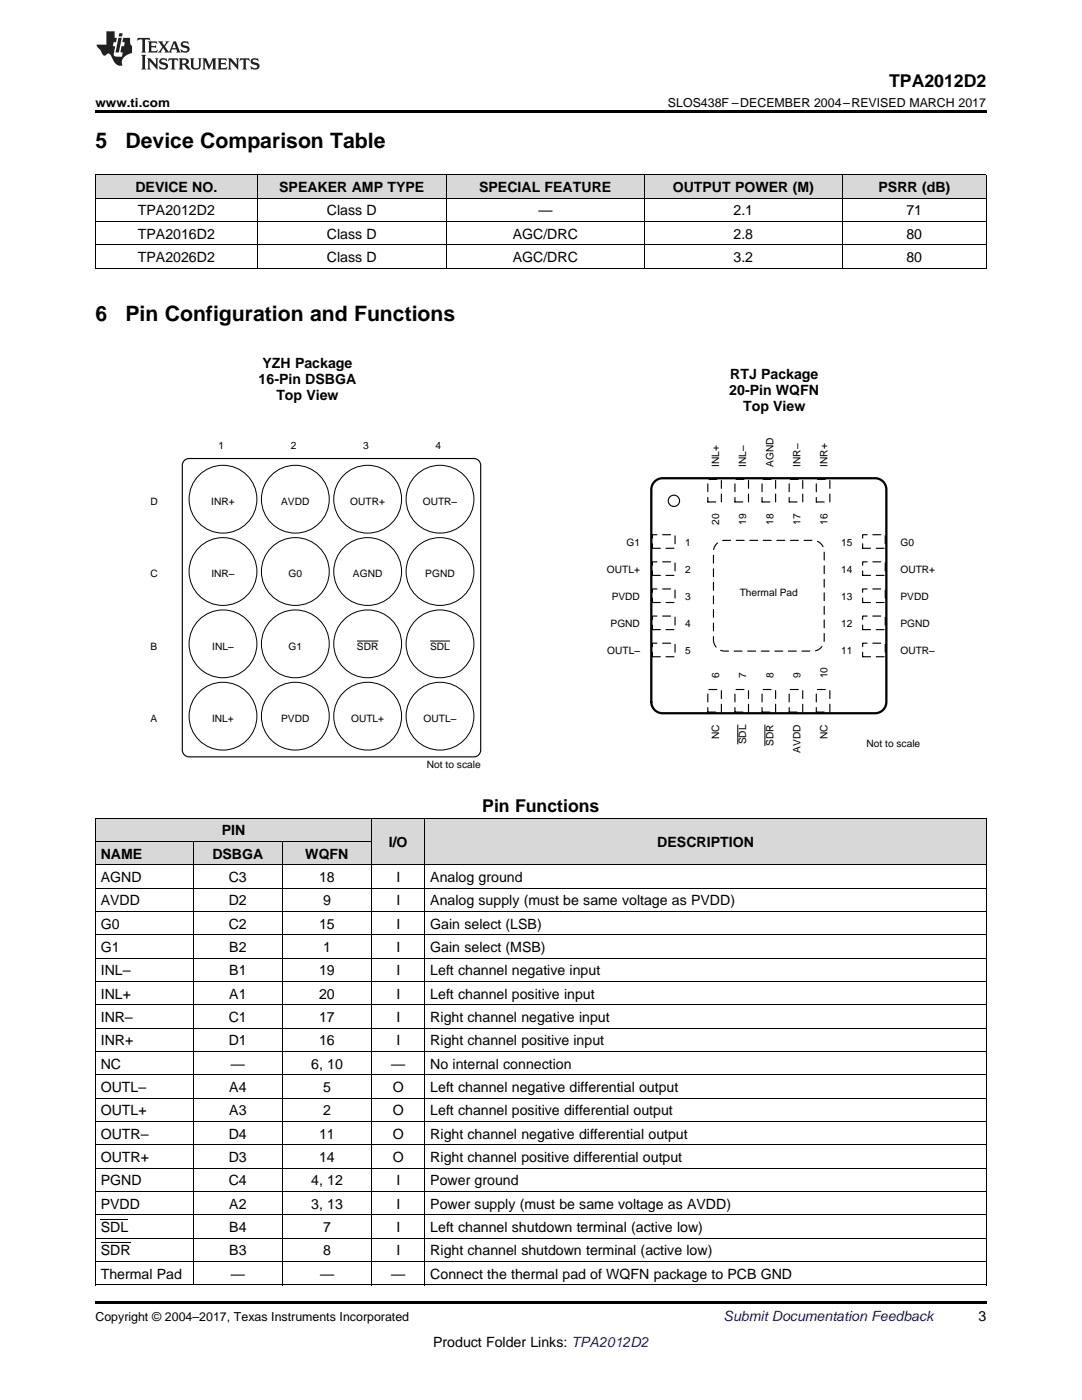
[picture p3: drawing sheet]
<svg xmlns="http://www.w3.org/2000/svg" width="216mm" height="279mm" viewBox="0 0 216 279" stroke-linecap="round" stroke-linejoin="round" font-family="sans-serif">
<g fill="#d8d8d8">
<path d="M74.2 163.3h10.6v9.3h-10.6z"/>
<path d="M84.8 163.3h112v9.3h-112z"/>
<path d="M19 168h19.6v4.6h-19.6z"/>
<path d="M38.6 168h17.8v4.6h-17.8z"/>
<path d="M56.4 168h17.8v4.6h-17.8z"/>
<path d="M19 163.3h19.6v4.7h-19.6z"/>
<path d="M38.6 163.3h17.8v4.7h-17.8z"/>
<path d="M56.4 163.3h17.8v4.7h-17.8z"/>
<path d="M19 34.9h32.4v4.7h-32.4z"/>
<path d="M51.4 34.9h37.7v4.7h-37.7z"/>
<path d="M89.1 34.9h39.5v4.7h-39.5z"/>
<path d="M128.6 34.9h39.5v4.7h-39.5z"/>
<path d="M168.1 34.9h28.7v4.7h-28.7z"/>
</g>
<path d="M19 256.4l.2 .1zM56.3 256.4l.1 .1zM74 256.4l.2 .1zM84.7 256.4l.1 .1zM196.7 256.4l.1 .1zM19 259.7h177.8v.5h-177.8z" fill="#000"/>
<g fill="none" stroke="#000" stroke-width=".2">
<path d="M19 177.3h177.8M19 172.6h177.8M19 167.9h55.2M19 163.3h177.8M19.1 163.3v93.2M38.5 168v88.5M56.3 168v88.5M74.1 163.3v93.2M84.8 163.3v93.2M196.8 163.3v93.2M19 195.9h177.8M19 191.2h177.8"/>
<path d="M19 186.6h177.8M19 181.9h177.8M19 219.2h177.8M19 214.5h177.8M19 209.8h177.8M19 205.2h177.8M19 200.5h177.8M19 237.8h177.8M19 233.1h177.8M19 228.5h177.8M19 223.8h177.8M19 256.4h177.8"/>
<path d="M19 251.8h177.8M19 247.1h177.8M19 242.4h177.8"/>
</g>
<path d="M36.6 92.1l.7-.5 .4-.1h56.9a1.35 1.35 0 0 1 1.3 1.4v56.8a1.35 1.35 0 0 1-1.3 1.3h-56.9a1.35 1.35 0 0 1-1.3-1.3v-56.8z" fill="none" stroke="#000" stroke-width=".23"/>
<path d="M98.2 82.9h2.2v2.3h-2.2zM22.2 148.6h2.2v2.2h-2.2z" fill="none" stroke="#fff" stroke-width=".23"/>
<circle cx="44.5" cy="99.6" r="6.8" fill="#fff"/>
<circle cx="44.5" cy="99.6" r="6.8" fill="none" stroke="#000" stroke-width=".2"/>
<circle cx="58.9" cy="99.6" r="6.8" fill="#fff"/>
<circle cx="58.9" cy="99.6" r="6.8" fill="none" stroke="#000" stroke-width=".2"/>
<circle cx="73.4" cy="99.6" r="6.8" fill="#fff"/>
<circle cx="73.4" cy="99.6" r="6.8" fill="none" stroke="#000" stroke-width=".2"/>
<circle cx="87.8" cy="99.6" r="6.8" fill="#fff"/>
<circle cx="87.8" cy="99.6" r="6.8" fill="none" stroke="#000" stroke-width=".2"/>
<circle cx="44.5" cy="114.1" r="6.8" fill="#fff"/>
<circle cx="44.5" cy="114.1" r="6.8" fill="none" stroke="#000" stroke-width=".2"/>
<circle cx="58.9" cy="114.1" r="6.8" fill="#fff"/>
<circle cx="58.9" cy="114.1" r="6.8" fill="none" stroke="#000" stroke-width=".2"/>
<circle cx="73.4" cy="114.1" r="6.8" fill="#fff"/>
<circle cx="73.4" cy="114.1" r="6.8" fill="none" stroke="#000" stroke-width=".2"/>
<circle cx="87.8" cy="114.1" r="6.8" fill="#fff"/>
<circle cx="87.8" cy="114.1" r="6.8" fill="none" stroke="#000" stroke-width=".2"/>
<circle cx="44.5" cy="128.5" r="6.8" fill="#fff"/>
<circle cx="44.5" cy="128.5" r="6.8" fill="none" stroke="#000" stroke-width=".2"/>
<circle cx="58.9" cy="128.5" r="6.8" fill="#fff"/>
<circle cx="58.9" cy="128.5" r="6.8" fill="none" stroke="#000" stroke-width=".2"/>
<circle cx="73.4" cy="128.5" r="6.8" fill="#fff"/>
<g fill="none" stroke="#000" stroke-width=".2">
<path d="M71.2 127.9h4.3"/>
<circle cx="73.4" cy="128.5" r="6.8"/>
</g>
<circle cx="87.8" cy="128.5" r="6.8" fill="#fff"/>
<g fill="none" stroke="#000" stroke-width=".2">
<path d="M85.8 127.9h4"/>
<circle cx="87.8" cy="128.5" r="6.8"/>
</g>
<circle cx="44.5" cy="142.9" r="6.8" fill="#fff"/>
<circle cx="44.5" cy="142.9" r="6.8" fill="none" stroke="#000" stroke-width=".2"/>
<circle cx="58.9" cy="142.9" r="6.8" fill="#fff"/>
<circle cx="58.9" cy="142.9" r="6.8" fill="none" stroke="#000" stroke-width=".2"/>
<circle cx="73.4" cy="142.9" r="6.8" fill="#fff"/>
<circle cx="73.4" cy="142.9" r="6.8" fill="none" stroke="#000" stroke-width=".2"/>
<circle cx="87.8" cy="142.9" r="6.8" fill="#fff"/>
<circle cx="87.8" cy="142.9" r="6.8" fill="none" stroke="#000" stroke-width=".2"/>
<path d="M141.2 95.7h2.7v4.5h-2.7z" fill-rule="evenodd" fill="#fff"/>
<path d="M141.2 95.7h2.7v4.5h-2.7z" fill="none" stroke="#000" stroke-width=".23" stroke-dasharray="1.6 1.1"/>
<path d="M141.2 137.6h2.7v4.5h-2.7z" fill-rule="evenodd" fill="#fff"/>
<path d="M141.2 137.6h2.7v4.5h-2.7z" fill="none" stroke="#000" stroke-width=".23" stroke-dasharray="1.6 1.1"/>
<path d="M130.2 106.7h4.5v2.7h-4.5z" fill-rule="evenodd" fill="#fff"/>
<path d="M130.2 106.7h4.5v2.7h-4.5z" fill="none" stroke="#000" stroke-width=".23" stroke-dasharray="1.6 1.1"/>
<path d="M172.1 106.7h4.5v2.7h-4.5z" fill-rule="evenodd" fill="#fff"/>
<path d="M172.1 106.7h4.5v2.7h-4.5z" fill="none" stroke="#000" stroke-width=".23" stroke-dasharray="1.6 1.1"/>
<path d="M146.6 95.7h2.8v4.5h-2.8z" fill-rule="evenodd" fill="#fff"/>
<path d="M146.6 95.7h2.8v4.5h-2.8z" fill="none" stroke="#000" stroke-width=".23" stroke-dasharray="1.6 1.1"/>
<path d="M146.6 137.6h2.8v4.5h-2.8z" fill-rule="evenodd" fill="#fff"/>
<path d="M146.6 137.6h2.8v4.5h-2.8z" fill="none" stroke="#000" stroke-width=".23" stroke-dasharray="1.6 1.1"/>
<path d="M147.2 144.6v3.9" fill="none" stroke="#000" stroke-width=".2"/>
<path d="M130.2 112.1h4.5v2.7h-4.5z" fill-rule="evenodd" fill="#fff"/>
<path d="M130.2 112.1h4.5v2.7h-4.5z" fill="none" stroke="#000" stroke-width=".23" stroke-dasharray="1.6 1.1"/>
<path d="M172.1 112.1h4.5v2.7h-4.5z" fill-rule="evenodd" fill="#fff"/>
<path d="M172.1 112.1h4.5v2.7h-4.5z" fill="none" stroke="#000" stroke-width=".23" stroke-dasharray="1.6 1.1"/>
<path d="M152.1 95.7h2.7v4.5h-2.7z" fill-rule="evenodd" fill="#fff"/>
<path d="M152.1 95.7h2.7v4.5h-2.7z" fill="none" stroke="#000" stroke-width=".23" stroke-dasharray="1.6 1.1"/>
<path d="M152.1 137.6h2.7v4.5h-2.7z" fill-rule="evenodd" fill="#fff"/>
<path d="M152.1 137.6h2.7v4.5h-2.7z" fill="none" stroke="#000" stroke-width=".23" stroke-dasharray="1.6 1.1"/>
<path d="M152.6 144.6v4.3" fill="none" stroke="#000" stroke-width=".2"/>
<path d="M130.2 117.5h4.5v2.7h-4.5z" fill-rule="evenodd" fill="#fff"/>
<path d="M130.2 117.5h4.5v2.7h-4.5z" fill="none" stroke="#000" stroke-width=".23" stroke-dasharray="1.6 1.1"/>
<path d="M172.1 117.5h4.5v2.7h-4.5z" fill-rule="evenodd" fill="#fff"/>
<path d="M172.1 117.5h4.5v2.7h-4.5z" fill="none" stroke="#000" stroke-width=".23" stroke-dasharray="1.6 1.1"/>
<path d="M157.5 95.7h2.7v4.5h-2.7z" fill-rule="evenodd" fill="#fff"/>
<path d="M157.5 95.7h2.7v4.5h-2.7z" fill="none" stroke="#000" stroke-width=".23" stroke-dasharray="1.6 1.1"/>
<path d="M157.5 137.6h2.7v4.5h-2.7z" fill-rule="evenodd" fill="#fff"/>
<path d="M157.5 137.6h2.7v4.5h-2.7z" fill="none" stroke="#000" stroke-width=".23" stroke-dasharray="1.6 1.1"/>
<path d="M130.2 123h4.5v2.7h-4.5z" fill-rule="evenodd" fill="#fff"/>
<path d="M130.2 123h4.5v2.7h-4.5z" fill="none" stroke="#000" stroke-width=".23" stroke-dasharray="1.6 1.1"/>
<path d="M172.1 123h4.5v2.7h-4.5z" fill-rule="evenodd" fill="#fff"/>
<path d="M172.1 123h4.5v2.7h-4.5z" fill="none" stroke="#000" stroke-width=".23" stroke-dasharray="1.6 1.1"/>
<path d="M162.9 95.7h2.7v4.5h-2.7z" fill-rule="evenodd" fill="#fff"/>
<path d="M162.9 95.7h2.7v4.5h-2.7z" fill="none" stroke="#000" stroke-width=".23" stroke-dasharray="1.6 1.1"/>
<path d="M162.9 137.6h2.7v4.5h-2.7z" fill-rule="evenodd" fill="#fff"/>
<path d="M162.9 137.6h2.7v4.5h-2.7z" fill="none" stroke="#000" stroke-width=".23" stroke-dasharray="1.6 1.1"/>
<path d="M130.2 128.4h4.5v2.7h-4.5z" fill-rule="evenodd" fill="#fff"/>
<path d="M130.2 128.4h4.5v2.7h-4.5z" fill="none" stroke="#000" stroke-width=".23" stroke-dasharray="1.6 1.1"/>
<path d="M172.1 128.4h4.5v2.7h-4.5z" fill-rule="evenodd" fill="#fff"/>
<path d="M172.1 128.4h4.5v2.7h-4.5z" fill="none" stroke="#000" stroke-width=".23" stroke-dasharray="1.6 1.1"/>
<circle cx="134.5" cy="100" r="1.13" fill="none" stroke="#000" stroke-width=".23"/>
<path d="M130.6 96.1l1-.6 .6-.1h42.4a2.26 2.26 0 0 1 2.3 2.3v42.4a2.26 2.26 0 0 1-2.3 2.2h-42.4a2.25 2.25 0 0 1-2.2-2.2v-42.4v-.6z" fill="none" stroke="#000" stroke-width=".45"/>
<path d="M143 108.5l1-.6 .6-.1h17.6a2.26 2.26 0 0 1 2.3 2.3v17.6a2.26 2.26 0 0 1-2.3 2.2h-17.6a2.25 2.25 0 0 1-2.2-2.2v-17.6v-.6z" fill-rule="evenodd" fill="#fff"/>
<path d="M143 108.5l1-.6 .6-.1h17.6a2.26 2.26 0 0 1 2.3 2.3v17.6a2.26 2.26 0 0 1-2.3 2.2h-17.6a2.25 2.25 0 0 1-2.2-2.2v-17.6v-.6z" fill="none" stroke="#000" stroke-width=".23" stroke-dasharray="1.6 1.1"/>
<path d="M19 39.5h177.8M19 34.9h177.8M19.1 34.9v18.7M51.3 34.9v18.7M89 34.9v18.7M128.5 34.9v18.7M168 34.9v18.7M196.8 34.9v18.7M19 53.5h177.8M19 48.8h177.8M19 44.2h177.8" fill="none" stroke="#000" stroke-width=".2"/>
<path d="M19 22h177.8v.5h-177.8zM19 53.5l.2 .1zM89 53.5l.1 .1zM128.5 53.5l.1 .1zM168 53.5l.1 .1zM196.7 53.5l.1 .1z" fill="#000"/>
<g fill="#231f20">
<path d="M27.5 7.6l-.1 .5 .4-.2h.6v.1v2.1l-.2 .4h1l-.3-.4v-2.1l.1-.1h.5l.5 .2-.2-.5zM29.5 8.3l.2 .3v1.5l-.2 .4h1.8l.2-.6a1.04 1.04 0 0 1-1.3 .2v-.7h.6l.3 .2v-.6l-.3 .2h-.6v-.6l.8-.1 .4 .3-.2-.5zM31.5 8.3l.9 1.1-.9 1.1h.8l-.2-.2 .5-.7 .4 .7-.2 .2h1.5l-.1-.2 .1-.4h.9l.1 .4-.2 .2h1l-.3-.3-.7-1.9h-.5l-.9 2-.8-1 .9-1h-.8l.1 .3-.3 .5-.4-.6 .2-.2zM34.7 8.6l.4 1h-.7zM36.3 8.4a.63 .63 0 0 0-.2 .7 .63 .63 0 0 0 .6 .4l.6 .2 .1 .2a.75 .75 0 0 1-.7 .4 .75 .75 0 0 1-.6-.5l.1 .7 .1-.1a1.11 1.11 0 0 0 1.5-.6 1.13 1.13 0 0 0-1.2-.8l-.1-.4a1.04 1.04 0 0 1 1.2 .2l-.2-.5-.1 .1-.5-.2zM28.2 10.9l.2 .4v2.2l-.2 .4h1l-.3-.4v-2.2l.3-.4zM29.3 11.6l.3 .4v1.5l-.3 .4h.8l-.2-.4v-1.3l1.5 1.7v-1.9l.2-.4h-.7l.2 .4v.9l-1.1-1.3zM32 11.8a.62 .62 0 0 0-.2 .7 .62 .62 0 0 0 .6 .4l.6 .1 .1 .3a.76 .76 0 0 1-.7 .3 .76 .76 0 0 1-.6-.4l.1 .7 .1-.1a1.11 1.11 0 0 0 1.5-.6 1.13 1.13 0 0 0-1.2-.8l-.1-.4a1.04 1.04 0 0 1 1.2 .2l-.2-.6-.1 .1-.5-.1zM33.7 11.6l-.2 .6a.61 .61 0 0 1 .8-.3v1.6l-.2 .4h.9l-.2-.4v-1.6a.63 .63 0 0 1 .8 .3l-.2-.6zM35.6 11.6l.3 .4v1.5l-.3 .4h1l-.2-.2v-.8l.5 .2a.76 .76 0 0 0 1.2 .7l-1-1a.58 .58 0 0 0 .6-.5 .58 .58 0 0 0-.5-.6zM36.4 11.9h.1a.45 .45 0 0 1 .5 .1 .45 .45 0 0 1 .1 .5l-.7 .2zM37.9 11.6l.2 .2a2.17 2.17 0 0 0 .3 1.9 .99 .99 0 0 0 1.6-.6v-1.1l.2-.4h-.7l.2 .2a1.92 1.92 0 0 1-.2 1.8 .6 .6 0 0 1-.9-.5v-1.1l.2-.4zM40.4 11.6l.2 .4v1.5l-.2 .4h.7l-.2-.4v-1.4l.8 1.8 .8-1.8v1.4l-.2 .4h.9l-.2-.4v-1.5l.2-.4h-.8l-.6 1.5-.6-1.5zM43.4 11.6l.2 .4v1.5l-.2 .4h1.8l.2-.6a1.04 1.04 0 0 1-1.3 .1v-.6h.5l.4 .2v-.6l-.4 .2h-.5v-.7h.8l.3 .3-.1-.6zM45.5 11.6l.2 .4v1.5l-.2 .4h.7l-.2-.4v-1.3l1.5 1.7v-1.9l.2-.4h-.7l.2 .4v.9l-1.1-1.3zM47.9 11.6l-.1 .6a.61 .61 0 0 1 .8-.3v1.6l-.3 .4h1l-.3-.4 .1-1.6a.63 .63 0 0 1 .7 .3l-.1-.6zM50.2 11.8a.62 .62 0 0 0-.2 .7 .62 .62 0 0 0 .6 .4l.6 .1 .2 .3a.76 .76 0 0 1-.8 .3 .76 .76 0 0 1-.6-.4l.1 .7 .2-.1a1.11 1.11 0 0 0 1.5-.6 1.13 1.13 0 0 0-1.3-.8l-.1-.4a1.04 1.04 0 0 1 1.2 .2l-.1-.6-.2 .1-.5-.1z"/>
<path d="M21.2 6.3v2.6h-1.9l.1 .4 .7 .9a.91 .91 0 0 0 1 .8 .56 .56 0 0 1 .5-.3 .56 .56 0 0 1 .5 .3l.4 .8a1.53 1.53 0 0 0 1.9 1.2 1.54 1.54 0 0 1 1-2.1l.9-.3v-1.4a1.52 1.52 0 0 1-.3-1.6h-1.4l-.2 .8h.5l-.2 .8h-.4l-.2 1v.2l.4 .1-.2 .8a1.93 1.93 0 0 1-1.6-.3l.3-1.8h-.5l.2-.8h.4l.2-.8h-.4v-1.3zM23.6 7.6l-.6 2.9h.7l.6-2.9zM23.8 6.6l-.1 .7h.6l.2-.7z"/>
</g>
<path d="M20.1 248.1h5.9M20.1 243.4h5.5" fill="none" stroke="#000" stroke-width=".2"/>
<g font-size="4.2">
<text x="19" y="29.6">5</text>
<text x="25" y="29.6">Device Comparison Table</text>
<text x="19" y="64.1">6</text>
<text x="25" y="64.1">Pin Configuration and Functions</text>
</g>
<g font-size="3.5">
<text x="177.4" y="17.3">TPA2012D2</text>
<text x="96.2" y="162.1">Pin Functions</text>
</g>
<g font-size="2.8">
<text x="27" y="38.3">DEVICE NO.</text>
<text x="55.7" y="38.3">SPEAKER AMP TYPE</text>
<text x="95.6" y="38.3">SPECIAL FEATURE</text>
<text x="134.2" y="38.3">OUTPUT POWER (M)</text>
<text x="175.3" y="38.3">PSRR (dB)</text>
<text x="27.5" y="43">TPA2012D2</text>
<text x="27.5" y="47.6">TPA2016D2</text>
<text x="65.2" y="43">Class D</text>
<text x="65.2" y="47.6">Class D</text>
<text x="102.3" y="47.6">AGC/DRC</text>
<text x="107.4" y="43">—</text>
<text x="146.4" y="43">2.1</text>
<text x="146.4" y="47.6">2.8</text>
<text x="180.9" y="43">71</text>
<text x="180.9" y="47.6">80</text>
<text x="27.5" y="52.3">TPA2026D2</text>
<text x="65.2" y="52.3">Class D</text>
<text x="102.3" y="52.3">AGC/DRC</text>
<text x="146.4" y="52.3">3.2</text>
<text x="180.9" y="52.3">80</text>
<text x="51.6" y="76.7">16-Pin DSBGA</text>
<text x="52.4" y="73.5">YZH Package</text>
<text x="145.7" y="75.7">RTJ Package</text>
<text x="55.1" y="79.9">Top View</text>
<text x="145.5" y="78.8">20-Pin WQFN</text>
<text x="148.3" y="82">Top View</text>
<text x="44.2" y="166.7">PIN</text>
<text x="20.1" y="171.4">NAME</text>
<text x="42.4" y="171.4">DSBGA</text>
<text x="60.9" y="171.4">WQFN</text>
<text x="77.6" y="169.1">I/O</text>
<text x="131.2" y="169.1">DESCRIPTION</text>
<text x="20.1" y="176">AGND</text>
<text x="45.6" y="176">C3</text>
<text x="63.7" y="176">18</text>
<text x="79.1" y="176">I</text>
<text x="85.9" y="176">Analog ground</text>
<text x="20.1" y="180.7">AVDD</text>
<text x="20.1" y="185.3">G0</text>
<text x="45.6" y="180.7">D2</text>
<text x="45.6" y="185.3">C2</text>
<text x="63.7" y="185.3">15</text>
<text x="64.5" y="180.7">9</text>
<text x="79.1" y="180.7">I</text>
<text x="79.1" y="185.3">I</text>
<text x="85.9" y="180.7">Analog supply (must be same voltage as PVDD)</text>
<text x="85.9" y="185.3">Gain select (LSB)</text>
<text x="20.1" y="190">G1</text>
<text x="45.8" y="190">B2</text>
<text x="64.5" y="190">1</text>
<text x="79.1" y="190">I</text>
<text x="85.9" y="190">Gain select (MSB)</text>
<text x="20.1" y="194.7">INL–</text>
<text x="45.8" y="194.7">B1</text>
<text x="63.7" y="194.7">19</text>
<text x="79.1" y="194.7">I</text>
<text x="85.9" y="194.7">Left channel negative input</text>
<text x="20.1" y="199.3">INL+</text>
<text x="20.1" y="204">INR–</text>
<text x="45.6" y="204">C1</text>
<text x="45.8" y="199.3">A1</text>
<text x="63.7" y="199.3">20</text>
<text x="63.7" y="204">17</text>
<text x="79.1" y="199.3">I</text>
<text x="79.1" y="204">I</text>
<text x="85.9" y="199.3">Left channel positive input</text>
<text x="85.9" y="204">Right channel negative input</text>
<text x="20.1" y="208.6">INR+</text>
<text x="45.6" y="208.6">D1</text>
<text x="63.7" y="208.6">16</text>
<text x="79.1" y="208.6">I</text>
<text x="85.9" y="208.6">Right channel positive input</text>
<text x="20.1" y="213.3">NC</text>
<text x="46.1" y="213.3">—</text>
<text x="62.1" y="213.3">6, 10</text>
<text x="78.1" y="213.3">—</text>
<text x="85.9" y="213.3">No internal connection</text>
<text x="20.1" y="217.9">OUTL–</text>
<text x="45.8" y="217.9">A4</text>
<text x="64.5" y="217.9">5</text>
<text x="78.4" y="217.9">O</text>
<text x="85.9" y="217.9">Left channel negative differential output</text>
<text x="20.1" y="222.6">OUTL+</text>
<text x="20.1" y="227.3">OUTR–</text>
<text x="45.6" y="227.3">D4</text>
<text x="45.8" y="222.6">A3</text>
<text x="63.7" y="227.3">11</text>
<text x="64.5" y="222.6">2</text>
<text x="78.4" y="222.6">O</text>
<text x="78.4" y="227.3">O</text>
<text x="85.9" y="222.6">Left channel positive differential output</text>
<text x="85.9" y="227.3">Right channel negative differential output</text>
<text x="20.1" y="231.9">OUTR+</text>
<text x="45.6" y="231.9">D3</text>
<text x="63.7" y="231.9">14</text>
<text x="78.4" y="231.9">O</text>
<text x="85.9" y="231.9">Right channel positive differential output</text>
<text x="20.1" y="236.6">PGND</text>
<text x="45.6" y="236.6">C4</text>
<text x="62.1" y="236.6">4, 12</text>
<text x="79.1" y="236.6">I</text>
<text x="85.9" y="236.6">Power ground</text>
<text x="20.1" y="241.2">PVDD</text>
<text x="20.1" y="245.9">SDL</text>
<text x="45.8" y="241.2">A2</text>
<text x="45.8" y="245.9">B4</text>
<text x="62.1" y="241.2">3, 13</text>
<text x="64.5" y="245.9">7</text>
<text x="79.1" y="241.2">I</text>
<text x="79.1" y="245.9">I</text>
<text x="85.9" y="241.2">Power supply (must be same voltage as AVDD)</text>
<text x="85.9" y="245.9">Left channel shutdown terminal (active low)</text>
<text x="20.1" y="250.5">SDR</text>
<text x="45.8" y="250.5">B3</text>
<text x="64.5" y="250.5">8</text>
<text x="79.1" y="250.5">I</text>
<text x="85.9" y="250.5">Right channel shutdown terminal (active low)</text>
<text x="20.1" y="255.2">Thermal Pad</text>
<text x="46.1" y="255.2">—</text>
<text x="63.9" y="255.2">—</text>
<text x="78.1" y="255.2">—</text>
<text x="85.9" y="255.2">Connect the thermal pad of WQFN package to PCB GND</text>
<text x="195.3" y="263.6">3</text>
<text x="86.4" y="268.9">Product Folder Links: TPA2012D2</text>
</g>
<text font-size="2.8" fill="#0000c8" x="144.4" y="263.6">Submit Documentation Feedback</text>
<g font-size="2.5">
<text x="19" y="21.4">www.ti.com</text>
<text x="133.3" y="21.4">SLOS438F –DECEMBER 2004–REVISED MARCH 2017</text>
<text x="19" y="263.6">Copyright © 2004–2017, Texas Instruments Incorporated</text>
</g>
<g font-size="2">
<text x="43.6" y="89.7">1</text>
<text x="58" y="89.7">2</text>
<text x="72.5" y="89.7">3</text>
<text x="86.9" y="89.7">4</text>
<text x="143.5" y="93.2" transform="rotate(-90 143.5 93.2)">INL+</text>
<text x="148.9" y="93.2" transform="rotate(-90 148.9 93.2)">INL±</text>
<text x="154.3" y="93.2" transform="rotate(-90 154.3 93.2)">AGND</text>
<text x="159.7" y="93.2" transform="rotate(-90 159.7 93.2)">INR±</text>
<text x="165.1" y="93.2" transform="rotate(-90 165.1 93.2)">INR+</text>
<text x="30.1" y="100.8">D</text>
<text x="42.2" y="100.8">INR+</text>
<text x="56.1" y="100.8">AVDD</text>
<text x="69.9" y="100.8">OUTR+</text>
<text x="84.4" y="100.8">OUTR±</text>
<text x="143.5" y="104.7" transform="rotate(-90 143.5 104.7)">20</text>
<text x="148.9" y="104.7" transform="rotate(-90 148.9 104.7)">19</text>
<text x="154.3" y="104.7" transform="rotate(-90 154.3 104.7)">18</text>
<text x="159.7" y="104.7" transform="rotate(-90 159.7 104.7)">17</text>
<text x="165.1" y="104.7" transform="rotate(-90 165.1 104.7)">16</text>
<text x="125" y="109">G1</text>
<text x="136.7" y="109">1</text>
<text x="167.8" y="109">15</text>
<text x="179.7" y="109">G0</text>
<text x="30.1" y="115.2">C</text>
<text x="42.2" y="115.2">INR±</text>
<text x="57.6" y="115.2">G0</text>
<text x="70.4" y="115.2">AGND</text>
<text x="84.9" y="115.2">PGND</text>
<text x="121.1" y="114.4">OUTL+</text>
<text x="122.1" y="119.8">PVDD</text>
<text x="136.7" y="114.4">2</text>
<text x="136.7" y="119.8">3</text>
<text x="147.6" y="118.9">Thermal Pad</text>
<text x="167.8" y="114.4">14</text>
<text x="167.8" y="119.8">13</text>
<text x="179.7" y="114.4">OUTR+</text>
<text x="179.7" y="119.8">PVDD</text>
<text x="121.8" y="125.2">PGND</text>
<text x="136.7" y="125.2">4</text>
<text x="167.8" y="125.2">12</text>
<text x="179.7" y="125.2">PGND</text>
<text x="30.1" y="129.6">B</text>
<text x="42.4" y="129.6">INL±</text>
<text x="57.6" y="129.6">G1</text>
<text x="71.2" y="129.6">SDR</text>
<text x="85.8" y="129.6">SDL</text>
<text x="121.2" y="130.6">OUTL±</text>
<text x="136.7" y="130.6">5</text>
<text x="167.8" y="130.6">11</text>
<text x="179.7" y="130.6">OUTR±</text>
<text x="143.5" y="135.4" transform="rotate(-90 143.5 135.4)">6</text>
<text x="148.9" y="135.4" transform="rotate(-90 148.9 135.4)">7</text>
<text x="154.3" y="135.4" transform="rotate(-90 154.3 135.4)">8</text>
<text x="159.7" y="135.4" transform="rotate(-90 159.7 135.4)">9</text>
<text x="165.1" y="135.4" transform="rotate(-90 165.1 135.4)">10</text>
<text x="30.1" y="144.1">A</text>
<text x="42.3" y="144.1">INL+</text>
<text x="56.1" y="144.1">PVDD</text>
<text x="70.1" y="144.1">OUTL+</text>
<text x="84.5" y="144.1">OUTL±</text>
<text x="143.5" y="147.5" transform="rotate(-90 143.5 147.5)">NC</text>
<text x="148.9" y="148.5" transform="rotate(-90 148.9 148.5)">SDL</text>
<text x="154.3" y="148.9" transform="rotate(-90 154.3 148.9)">SDR</text>
<text x="165.1" y="147.5" transform="rotate(-90 165.1 147.5)">NC</text>
<text x="172.9" y="149.1">Not to scale</text>
<text x="85.2" y="153.3">Not to scale</text>
<text x="159.7" y="150.2" transform="rotate(-90 159.7 150.2)">AVDD</text>
</g>
</svg>
